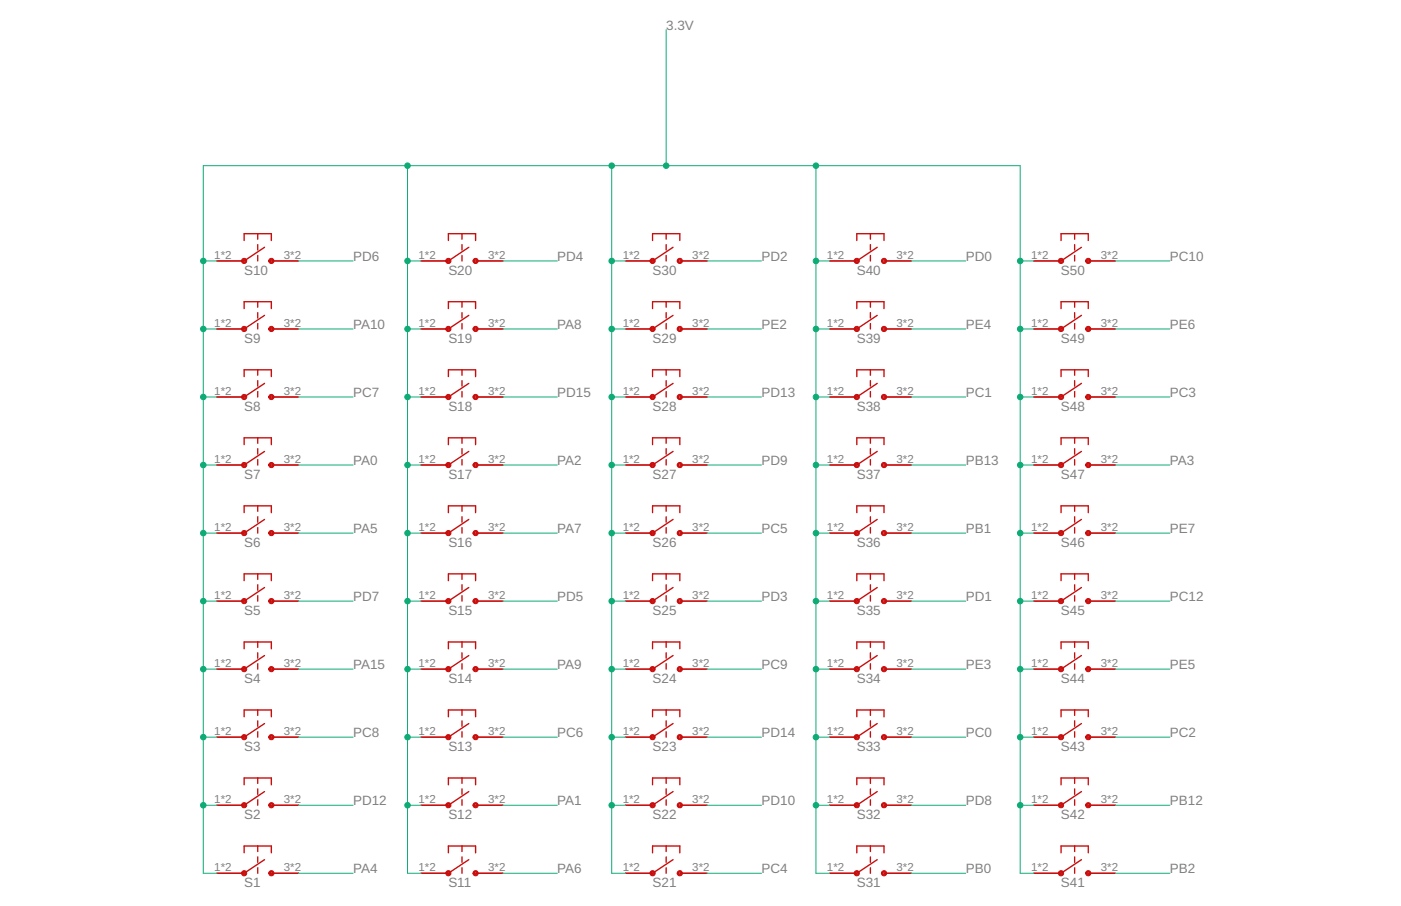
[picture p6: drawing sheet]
<svg xmlns="http://www.w3.org/2000/svg" width="432mm" height="279mm" viewBox="0 0 432 279" stroke-linecap="round" stroke-linejoin="round" font-family="sans-serif">
<g fill="none" stroke="#c90d0c" stroke-width=".42">
<path d="M75.2 74.2v-2.1h8.4v2.1M79.4 72.1v1.7M79.4 75.4v1.7M79.4 78.8v1.7M81.5 76.3l-6.3 4.2h-8.4M138.2 74.2v-2.1h8.4v2.1M142.4 72.1v1.7M142.4 75.4v1.7M142.4 78.8v1.7M144.5 76.3l-6.3 4.2h-8.4M201.1 74.2v-2.1h8.4v2.1M205.3 72.1v1.7"/>
<path d="M205.3 75.4v1.7M205.3 78.8v1.7M207.4 76.3l-6.3 4.2h-8.4M264.1 74.2v-2.1h8.4v2.1M268.3 72.1v1.7M268.3 75.4v1.7M268.3 78.8v1.7M270.4 76.3l-6.3 4.2h-8.4M327 74.2v-2.1h8.4v2.1M331.2 72.1v1.7M331.2 75.4v1.7M331.2 78.8v1.7"/>
<path d="M333.3 76.3l-6.3 4.2h-8.4M75.2 95.2v-2.2h8.4v2.2M79.4 93v1.7M79.4 96.4v1.7M79.4 99.8v1.7M81.5 97.3l-6.3 4.2h-8.4M83.6 80.5h8.4M138.2 95.2v-2.2h8.4v2.2M142.4 93v1.7M142.4 96.4v1.7M142.4 99.8v1.7M144.5 97.3l-6.3 4.2h-8.4"/>
<path d="M146.6 80.5h8.4M201.1 95.2v-2.2h8.4v2.2M205.3 93v1.7M205.3 96.4v1.7M205.3 99.8v1.7M207.4 97.3l-6.3 4.2h-8.4M209.5 80.5h8.4M264.1 95.2v-2.2h8.4v2.2M268.3 93v1.7M268.3 96.4v1.7M268.3 99.8v1.7M270.4 97.3l-6.3 4.2h-8.4"/>
<path d="M272.5 80.5h8.4M327 95.2v-2.2h8.4v2.2M331.2 93v1.7M331.2 96.4v1.7M331.2 99.8v1.7M333.3 97.3l-6.3 4.2h-8.4M335.4 80.5h8.4M75.2 116.1v-2.1h8.4v2.1M79.4 114v1.7M79.4 117.4v1.7M81.5 118.2l-6.3 4.2h-8.4M83.6 101.5h8.4"/>
<path d="M138.2 116.1v-2.1h8.4v2.1M142.4 114v1.7M142.4 117.4v1.7M144.5 118.2l-6.3 4.2h-8.4M146.6 101.5h8.4M201.1 116.1v-2.1h8.4v2.1M205.3 114v1.7M205.3 117.4v1.7M207.4 118.2l-6.3 4.2h-8.4M209.5 101.5h8.4M264.1 116.1v-2.1h8.4v2.1M268.3 114v1.7"/>
<path d="M268.3 117.4v1.7M270.4 118.2l-6.3 4.2h-8.4M272.5 101.5h8.4M327 116.1v-2.1h8.4v2.1M331.2 114v1.7M331.2 117.4v1.7M333.3 118.2l-6.3 4.2h-8.4M335.4 101.5h8.4M75.2 137.1v-2.1h8.4v2.1M79.4 120.8v1.6M79.4 135v1.7M79.4 138.4v1.7"/>
<path d="M81.5 139.2l-6.3 4.2h-8.4M83.6 122.4h8.4M138.2 137.1v-2.1h8.4v2.1M142.4 120.8v1.6M142.4 135v1.7M142.4 138.4v1.7M144.5 139.2l-6.3 4.2h-8.4M146.6 122.4h8.4M201.1 137.1v-2.1h8.4v2.1M205.3 120.8v1.6M205.3 135v1.7M205.3 138.4v1.7"/>
<path d="M207.4 139.2l-6.3 4.2h-8.4M209.5 122.4h8.4M264.1 137.1v-2.1h8.4v2.1M268.3 120.8v1.6M268.3 135v1.7M268.3 138.4v1.7M270.4 139.2l-6.3 4.2h-8.4M272.5 122.4h8.4M327 137.1v-2.1h8.4v2.1M331.2 120.8v1.6M331.2 135v1.7M331.2 138.4v1.7"/>
<path d="M333.3 139.2l-6.3 4.2h-8.4M335.4 122.4h8.4M75.2 158.1v-2.1h8.4v2.1M79.4 141.7v1.7M79.4 156v1.7M79.4 159.4v1.6M83.6 143.4h8.4M138.2 158.1v-2.1h8.4v2.1M142.4 141.7v1.7M142.4 156v1.7M142.4 159.4v1.6M146.6 143.4h8.4"/>
<path d="M201.1 158.1v-2.1h8.4v2.1M205.3 141.7v1.7M205.3 156v1.7M205.3 159.4v1.6M209.5 143.4h8.4M264.1 158.1v-2.1h8.4v2.1M268.3 141.7v1.7M268.3 156v1.7M268.3 159.4v1.6M272.5 143.4h8.4M327 158.1v-2.1h8.4v2.1M331.2 141.7v1.7"/>
<path d="M331.2 156v1.7M331.2 159.4v1.6M335.4 143.4h8.4M75.2 179.1v-2.1h8.4v2.1M79.4 162.7v1.7M79.4 177v1.7M81.5 160.2l-6.3 4.2h-8.4M83.6 164.4h8.4M138.2 179.1v-2.1h8.4v2.1M142.4 162.7v1.7M142.4 177v1.7M144.5 160.2l-6.3 4.2h-8.4"/>
<path d="M146.6 164.4h8.4M201.1 179.1v-2.1h8.4v2.1M205.3 162.7v1.7M205.3 177v1.7M207.4 160.2l-6.3 4.2h-8.4M209.5 164.4h8.4M264.1 179.1v-2.1h8.4v2.1M268.3 162.7v1.7M268.3 177v1.7M270.4 160.2l-6.3 4.2h-8.4M272.5 164.4h8.4M327 179.1v-2.1h8.4v2.1"/>
<path d="M331.2 162.7v1.7M331.2 177v1.7M333.3 160.2l-6.3 4.2h-8.4M335.4 164.4h8.4M79.4 180.3v1.7M79.4 183.7v1.7M79.4 198v1.6M81.5 181.2l-6.3 4.2h-8.4M83.6 185.4h8.4M142.4 180.3v1.7M142.4 183.7v1.7M142.4 198v1.6"/>
<path d="M144.5 181.2l-6.3 4.2h-8.4M146.6 185.4h8.4M205.3 180.3v1.7M205.3 183.7v1.7M205.3 198v1.6M207.4 181.2l-6.3 4.2h-8.4M209.5 185.4h8.4M268.3 180.3v1.7M268.3 183.7v1.7M268.3 198v1.6M270.4 181.2l-6.3 4.2h-8.4M272.5 185.4h8.4"/>
<path d="M331.2 180.3v1.7M331.2 183.7v1.7M331.2 198v1.6M333.3 181.2l-6.3 4.2h-8.4M335.4 185.4h8.4M75.2 200.1v-2.1h8.4v2.1M79.4 201.3v1.7M79.4 204.7v1.7M79.4 218.9v1.7M81.5 202.2l-6.3 4.2h-8.4M83.6 206.4h8.4M138.2 200.1v-2.1h8.4v2.1"/>
<path d="M142.4 201.3v1.7M142.4 204.7v1.7M142.4 218.9v1.7M144.5 202.2l-6.3 4.2h-8.4M146.6 206.4h8.4M201.1 200.1v-2.1h8.4v2.1M205.3 201.3v1.7M205.3 204.7v1.7M205.3 218.9v1.7M207.4 202.2l-6.3 4.2h-8.4M209.5 206.4h8.4M264.1 200.1v-2.1h8.4v2.1"/>
<path d="M268.3 201.3v1.7M268.3 204.7v1.7M268.3 218.9v1.7M270.4 202.2l-6.3 4.2h-8.4M272.5 206.4h8.4M327 200.1v-2.1h8.4v2.1M331.2 201.3v1.7M331.2 204.7v1.7M331.2 218.9v1.7M333.3 202.2l-6.3 4.2h-8.4M335.4 206.4h8.4M75.2 221v-2.1h8.4v2.1"/>
<path d="M79.4 222.3v1.7M79.4 225.7v1.6M79.4 239.9v1.7M81.5 223.1l-6.3 4.2h-8.4M83.6 227.3h8.4M138.2 221v-2.1h8.4v2.1M142.4 222.3v1.7M142.4 225.7v1.6M142.4 239.9v1.7M144.5 223.1l-6.3 4.2h-8.4M146.6 227.3h8.4M201.1 221v-2.1h8.4v2.1"/>
<path d="M205.3 222.3v1.7M205.3 225.7v1.6M205.3 239.9v1.7M207.4 223.1l-6.3 4.2h-8.4M209.5 227.3h8.4M264.1 221v-2.1h8.4v2.1M268.3 222.3v1.7M268.3 225.7v1.6M268.3 239.9v1.7M270.4 223.1l-6.3 4.2h-8.4M272.5 227.3h8.4M327 221v-2.1h8.4v2.1"/>
<path d="M331.2 222.3v1.7M331.2 225.7v1.6M331.2 239.9v1.7M333.3 223.1l-6.3 4.2h-8.4M335.4 227.3h8.4M75.2 242v-2.1h8.4v2.1M79.4 243.3v1.7M79.4 246.6v1.7M81.5 244.1l-6.3 4.2h-8.4M83.6 248.3h8.4M138.2 242v-2.1h8.4v2.1M142.4 243.3v1.7"/>
<path d="M142.4 246.6v1.7M144.5 244.1l-6.3 4.2h-8.4M146.6 248.3h8.4M201.1 242v-2.1h8.4v2.1M205.3 243.3v1.7M205.3 246.6v1.7M207.4 244.1l-6.3 4.2h-8.4M209.5 248.3h8.4M264.1 242v-2.1h8.4v2.1M268.3 243.3v1.7M268.3 246.6v1.7M270.4 244.1l-6.3 4.2h-8.4"/>
<path d="M272.5 248.3h8.4M327 242v-2.1h8.4v2.1M331.2 243.3v1.7M331.2 246.6v1.7M333.3 244.1l-6.3 4.2h-8.4M335.4 248.3h8.4M75.2 263v-2.1h8.4v2.1M79.4 260.9v1.7M79.4 264.3v1.6M79.4 267.6v1.7M81.5 265.1l-6.3 4.2h-8.4M83.6 269.3h8.4"/>
<path d="M138.2 263v-2.1h8.4v2.1M142.4 260.9v1.7M142.4 264.3v1.6M142.4 267.6v1.7M144.5 265.1l-6.3 4.2h-8.4M146.6 269.3h8.4M201.1 263v-2.1h8.4v2.1M205.3 260.9v1.7M205.3 264.3v1.6M205.3 267.6v1.7M207.4 265.1l-6.3 4.2h-8.4M209.5 269.3h8.4"/>
<path d="M264.1 263v-2.1h8.4v2.1M268.3 260.9v1.7M268.3 264.3v1.6M268.3 267.6v1.7M270.4 265.1l-6.3 4.2h-8.4M272.5 269.3h8.4M327 263v-2.1h8.4v2.1M331.2 260.9v1.7M331.2 264.3v1.6M331.2 267.6v1.7M333.3 265.1l-6.3 4.2h-8.4M335.4 269.3h8.4"/>
</g>
<g fill="#c90d0c" stroke="#c90d0c" stroke-width=".31">
<path d="M83 268.8a.81 .81 0 0 1 1.3 .1 .81 .81 0 0 1-.4 1.2 .81 .81 0 0 1-1.1-.8h.4a.38 .38 0 0 1 .5-.4 .38 .38 0 0 1 .2 .6 .38 .38 0 0 1-.6-.1l-.5-.1z" fill-rule="evenodd"/>
<path d="M74.7 268.8a.8 .8 0 0 1 1.2 .1 .8 .8 0 0 1-.4 1.2 .8 .8 0 0 1-1.1-.8h.5a.39 .39 0 0 1 .5-.3 .39 .39 0 0 1 .1 .6 .39 .39 0 0 1-.6-.2l-.5-.1z" fill-rule="evenodd"/>
<path d="M83 247.8a.81 .81 0 0 1 1.3 .1 .81 .81 0 0 1-.4 1.2 .81 .81 0 0 1-1.1-.8h.4a.38 .38 0 0 1 .5-.4 .38 .38 0 0 1 .2 .6 .38 .38 0 0 1-.6 0l-.5-.2z" fill-rule="evenodd"/>
<path d="M74.7 247.8a.8 .8 0 0 1 1.2 .1 .8 .8 0 0 1-.4 1.2 .8 .8 0 0 1-1.1-.8h.5a.39 .39 0 0 1 .5-.3 .39 .39 0 0 1 .1 .6 .39 .39 0 0 1-.6-.1l-.5-.2z" fill-rule="evenodd"/>
<path d="M83 226.8a.81 .81 0 0 1 1.3 .1 .81 .81 0 0 1-.5 1.2 .81 .81 0 0 1-1-.8h.4a.38 .38 0 0 1 .5-.4 .38 .38 0 0 1 .2 .6 .38 .38 0 0 1-.6 0l-.5-.2z" fill-rule="evenodd"/>
<path d="M74.7 226.8a.8 .8 0 0 1 1.2 .1 .8 .8 0 0 1-.4 1.2 .8 .8 0 0 1-1.1-.8h.5a.39 .39 0 0 1 .5-.3 .39 .39 0 0 1 .1 .6 .39 .39 0 0 1-.6-.1l-.5-.2z" fill-rule="evenodd"/>
<path d="M83 205.8a.81 .81 0 0 1 1.3 .1 .81 .81 0 0 1-.5 1.3 .81 .81 0 0 1-1-.8h.4a.38 .38 0 0 1 .5-.4 .38 .38 0 0 1 .2 .6 .38 .38 0 0 1-.6-.1l-.5-.1z" fill-rule="evenodd"/>
<path d="M74.7 205.8a.8 .8 0 0 1 1.2 .2 .8 .8 0 0 1-.4 1.1 .8 .8 0 0 1-1.1-.7h.5a.39 .39 0 0 1 .5-.4 .39 .39 0 0 1 .1 .7 .39 .39 0 0 1-.6-.2l-.5-.1z" fill-rule="evenodd"/>
<path d="M83 184.8a.81 .81 0 0 1 1.3 .1 .81 .81 0 0 1-.4 1.3 .81 .81 0 0 1-1.1-.8h.4a.38 .38 0 0 1 .5-.4 .38 .38 0 0 1 .2 .6 .38 .38 0 0 1-.6-.1l-.5-.1z" fill-rule="evenodd"/>
<path d="M74.7 184.8a.8 .8 0 0 1 1.2 .1 .8 .8 0 0 1-.4 1.2 .8 .8 0 0 1-1.1-.7h.5a.38 .38 0 0 1 .5-.4 .38 .38 0 0 1 .1 .7 .38 .38 0 0 1-.6-.2l-.5-.1z" fill-rule="evenodd"/>
<path d="M83 163.9a.81 .81 0 0 1 1.3 .1 .81 .81 0 0 1-.4 1.2 .81 .81 0 0 1-1.1-.8h.4a.38 .38 0 0 1 .5-.4 .38 .38 0 0 1 .2 .6 .38 .38 0 0 1-.6-.1l-.5-.1z" fill-rule="evenodd"/>
<path d="M74.7 163.9a.8 .8 0 0 1 1.2 .1 .8 .8 0 0 1-.4 1.2 .8 .8 0 0 1-1.1-.8h.5a.39 .39 0 0 1 .5-.4 .39 .39 0 0 1 .1 .7 .39 .39 0 0 1-.6-.2l-.5-.1z" fill-rule="evenodd"/>
<path d="M83 142.9a.81 .81 0 0 1 1.3 .1 .81 .81 0 0 1-.5 1.2 .81 .81 0 0 1-1-.8h.4a.38 .38 0 0 1 .5-.4 .38 .38 0 0 1 .2 .6 .38 .38 0 0 1-.6 0l-.5-.2z" fill-rule="evenodd"/>
<path d="M74.7 142.9a.8 .8 0 0 1 1.2 .1 .8 .8 0 0 1-.4 1.2 .8 .8 0 0 1-1.1-.8h.5a.39 .39 0 0 1 .5-.3 .39 .39 0 0 1 .1 .6 .39 .39 0 0 1-.6-.1l-.5-.2z" fill-rule="evenodd"/>
<path d="M83 121.9a.81 .81 0 0 1 1.3 .1 .81 .81 0 0 1-.5 1.2 .81 .81 0 0 1-1-.8h.4a.38 .38 0 0 1 .5-.4 .38 .38 0 0 1 .2 .6 .38 .38 0 0 1-.6 0l-.5-.2z" fill-rule="evenodd"/>
<path d="M74.7 121.9a.8 .8 0 0 1 1.2 .1 .8 .8 0 0 1-.4 1.2 .8 .8 0 0 1-1.1-.8h.5a.39 .39 0 0 1 .5-.3 .39 .39 0 0 1 .1 .6 .39 .39 0 0 1-.6-.1l-.5-.2z" fill-rule="evenodd"/>
<path d="M83 100.9a.81 .81 0 0 1 1.3 .1 .81 .81 0 0 1-.4 1.2 .81 .81 0 0 1-1.1-.7h.4a.38 .38 0 0 1 .5-.5 .38 .38 0 0 1 .2 .6 .38 .38 0 0 1-.6 0l-.5-.1z" fill-rule="evenodd"/>
<path d="M74.7 100.9a.8 .8 0 0 1 1.2 .1 .8 .8 0 0 1-.4 1.2 .8 .8 0 0 1-1.1-.7h.5a.38 .38 0 0 1 .5-.4 .38 .38 0 0 1 .1 .6 .38 .38 0 0 1-.6-.1l-.5-.1z" fill-rule="evenodd"/>
<path d="M83 79.9a.81 .81 0 0 1 1.3 .1 .81 .81 0 0 1-.4 1.3 .81 .81 0 0 1-1.1-.8h.4a.38 .38 0 0 1 .5-.5 .38 .38 0 0 1 .2 .7 .38 .38 0 0 1-.6-.1l-.5-.1z" fill-rule="evenodd"/>
<path d="M74.7 79.9a.8 .8 0 0 1 1.2 .1 .8 .8 0 0 1-.4 1.2 .8 .8 0 0 1-1.1-.7h.5a.39 .39 0 0 1 .5-.4 .39 .39 0 0 1 .1 .7 .39 .39 0 0 1-.6-.2l-.5-.1z" fill-rule="evenodd"/>
<path d="M146 268.8a.8 .8 0 0 1 1.3 .1 .8 .8 0 0 1-.5 1.2 .8 .8 0 0 1-1-.8h.4a.39 .39 0 0 1 .5-.3 .39 .39 0 0 1 .1 .6 .39 .39 0 0 1-.6-.2l-.4-.1z" fill-rule="evenodd"/>
<path d="M137.6 268.8a.8 .8 0 0 1 1.3 .1 .8 .8 0 0 1-.5 1.2 .8 .8 0 0 1-1-.8h.4a.38 .38 0 0 1 .5-.4 .38 .38 0 0 1 .2 .6 .38 .38 0 0 1-.7-.1l-.4-.1z" fill-rule="evenodd"/>
<path d="M146 247.8a.8 .8 0 0 1 1.3 .1 .8 .8 0 0 1-.5 1.2 .8 .8 0 0 1-1-.8h.4a.39 .39 0 0 1 .5-.3 .39 .39 0 0 1 .1 .6 .39 .39 0 0 1-.6-.1l-.4-.2z" fill-rule="evenodd"/>
<path d="M137.6 247.8a.8 .8 0 0 1 1.3 .1 .8 .8 0 0 1-.5 1.2 .8 .8 0 0 1-1-.8h.4a.38 .38 0 0 1 .5-.4 .38 .38 0 0 1 .2 .6 .38 .38 0 0 1-.7 0l-.4-.2z" fill-rule="evenodd"/>
<path d="M146 226.8a.8 .8 0 0 1 1.3 .1 .8 .8 0 0 1-.5 1.2 .8 .8 0 0 1-1-.8h.4a.39 .39 0 0 1 .6-.3 .39 .39 0 0 1 0 .6 .39 .39 0 0 1-.6-.1l-.4-.2z" fill-rule="evenodd"/>
<path d="M137.6 226.8a.8 .8 0 0 1 1.3 .1 .8 .8 0 0 1-.5 1.2 .8 .8 0 0 1-1-.8h.4a.38 .38 0 0 1 .5-.4 .38 .38 0 0 1 .2 .6 .38 .38 0 0 1-.7 0l-.4-.2z" fill-rule="evenodd"/>
<path d="M146 205.8a.8 .8 0 0 1 1.3 .2 .8 .8 0 0 1-.5 1.1 .8 .8 0 0 1-1-.7h.4a.39 .39 0 0 1 .6-.4 .39 .39 0 0 1 0 .7 .39 .39 0 0 1-.6-.2l-.4-.1z" fill-rule="evenodd"/>
<path d="M137.6 205.8a.8 .8 0 0 1 1.3 .2 .8 .8 0 0 1-.5 1.1 .8 .8 0 0 1-1-.7h.4a.38 .38 0 0 1 .5-.4 .38 .38 0 0 1 .2 .6 .38 .38 0 0 1-.7-.1l-.4-.1z" fill-rule="evenodd"/>
<path d="M146 184.8a.8 .8 0 0 1 1.3 .1 .8 .8 0 0 1-.5 1.2 .8 .8 0 0 1-1-.7h.4a.38 .38 0 0 1 .5-.4 .38 .38 0 0 1 .1 .7 .38 .38 0 0 1-.6-.2l-.4-.1z" fill-rule="evenodd"/>
<path d="M137.6 184.8a.8 .8 0 0 1 1.3 .1 .8 .8 0 0 1-.5 1.2 .8 .8 0 0 1-1-.7h.4a.38 .38 0 0 1 .5-.4 .38 .38 0 0 1 .2 .6 .38 .38 0 0 1-.7-.1l-.4-.1z" fill-rule="evenodd"/>
<path d="M146 163.9a.8 .8 0 0 1 1.3 .1 .8 .8 0 0 1-.5 1.2 .8 .8 0 0 1-1-.8h.4a.39 .39 0 0 1 .5-.4 .39 .39 0 0 1 .1 .7 .39 .39 0 0 1-.6-.2l-.4-.1z" fill-rule="evenodd"/>
<path d="M137.6 163.9a.8 .8 0 0 1 1.3 .1 .8 .8 0 0 1-.5 1.2 .8 .8 0 0 1-1-.8h.4a.38 .38 0 0 1 .5-.4 .38 .38 0 0 1 .2 .6 .38 .38 0 0 1-.7-.1l-.4-.1z" fill-rule="evenodd"/>
<path d="M146 142.9a.8 .8 0 0 1 1.3 .1 .8 .8 0 0 1-.5 1.2 .8 .8 0 0 1-1-.8h.4a.39 .39 0 0 1 .6-.3 .39 .39 0 0 1 0 .6 .39 .39 0 0 1-.6-.1l-.4-.2z" fill-rule="evenodd"/>
<path d="M137.6 142.9a.8 .8 0 0 1 1.3 .1 .8 .8 0 0 1-.5 1.2 .8 .8 0 0 1-1-.8h.4a.38 .38 0 0 1 .5-.4 .38 .38 0 0 1 .2 .6 .38 .38 0 0 1-.7 0l-.4-.2z" fill-rule="evenodd"/>
<path d="M146 121.9a.8 .8 0 0 1 1.3 .1 .8 .8 0 0 1-.5 1.2 .8 .8 0 0 1-1-.8h.4a.39 .39 0 0 1 .6-.3 .39 .39 0 0 1 0 .6 .39 .39 0 0 1-.6-.1l-.4-.2z" fill-rule="evenodd"/>
<path d="M137.6 121.9a.8 .8 0 0 1 1.3 .1 .8 .8 0 0 1-.5 1.2 .8 .8 0 0 1-1-.8h.4a.38 .38 0 0 1 .5-.4 .38 .38 0 0 1 .2 .6 .38 .38 0 0 1-.7 0l-.4-.2z" fill-rule="evenodd"/>
<path d="M146 100.9a.8 .8 0 0 1 1.3 .1 .8 .8 0 0 1-.5 1.2 .8 .8 0 0 1-1-.7h.4a.38 .38 0 0 1 .5-.4 .38 .38 0 0 1 .1 .6 .38 .38 0 0 1-.6-.1l-.4-.1z" fill-rule="evenodd"/>
<path d="M137.6 100.9a.8 .8 0 0 1 1.3 .1 .8 .8 0 0 1-.5 1.2 .8 .8 0 0 1-1-.7h.4a.38 .38 0 0 1 .5-.5 .38 .38 0 0 1 .2 .6 .38 .38 0 0 1-.7 0l-.4-.1z" fill-rule="evenodd"/>
<path d="M146 79.9a.8 .8 0 0 1 1.3 .1 .8 .8 0 0 1-.5 1.2 .8 .8 0 0 1-1-.7h.4a.39 .39 0 0 1 .5-.4 .39 .39 0 0 1 .1 .7 .39 .39 0 0 1-.6-.2l-.4-.1z" fill-rule="evenodd"/>
<path d="M137.6 79.9a.8 .8 0 0 1 1.3 .1 .8 .8 0 0 1-.5 1.2 .8 .8 0 0 1-1-.7h.4a.38 .38 0 0 1 .5-.5 .38 .38 0 0 1 .2 .7 .38 .38 0 0 1-.7-.1l-.4-.1z" fill-rule="evenodd"/>
<path d="M208.9 268.8a.8 .8 0 0 1 1.3 .1 .8 .8 0 0 1-.5 1.2 .8 .8 0 0 1-1-.8h.4a.39 .39 0 0 1 .6-.3 .39 .39 0 0 1 .1 .6 .39 .39 0 0 1-.6-.2l-.5-.1z" fill-rule="evenodd"/>
<path d="M200.5 268.8a.81 .81 0 0 1 1.3 .1 .81 .81 0 0 1-.4 1.2 .81 .81 0 0 1-1.1-.8h.4a.39 .39 0 0 1 .6-.3 .39 .39 0 0 1 .1 .6 .39 .39 0 0 1-.6-.2l-.5-.1z" fill-rule="evenodd"/>
<path d="M208.9 247.8a.8 .8 0 0 1 1.3 .1 .8 .8 0 0 1-.5 1.2 .8 .8 0 0 1-1-.8h.4a.39 .39 0 0 1 .6-.3 .39 .39 0 0 1 .1 .6 .39 .39 0 0 1-.6-.1l-.5-.2z" fill-rule="evenodd"/>
<path d="M200.5 247.8a.81 .81 0 0 1 1.3 .1 .81 .81 0 0 1-.4 1.2 .81 .81 0 0 1-1.1-.8h.4a.39 .39 0 0 1 .6-.3 .39 .39 0 0 1 .1 .6 .39 .39 0 0 1-.6-.1l-.5-.2z" fill-rule="evenodd"/>
<path d="M208.9 226.8a.8 .8 0 0 1 1.3 .1 .8 .8 0 0 1-.5 1.2 .8 .8 0 0 1-1-.8h.4a.39 .39 0 0 1 .6-.3 .39 .39 0 0 1 .1 .6 .39 .39 0 0 1-.6-.1l-.5-.2z" fill-rule="evenodd"/>
<path d="M200.5 226.8a.81 .81 0 0 1 1.3 .1 .81 .81 0 0 1-.5 1.2 .81 .81 0 0 1-1-.8h.4a.39 .39 0 0 1 .6-.3 .39 .39 0 0 1 .1 .6 .39 .39 0 0 1-.6-.1l-.5-.2z" fill-rule="evenodd"/>
<path d="M208.9 205.8a.8 .8 0 0 1 1.3 .2 .8 .8 0 0 1-.5 1.1 .8 .8 0 0 1-1-.7h.4a.39 .39 0 0 1 .6-.4 .39 .39 0 0 1 .1 .7 .39 .39 0 0 1-.6-.2l-.5-.1z" fill-rule="evenodd"/>
<path d="M200.5 205.8a.81 .81 0 0 1 1.3 .1 .81 .81 0 0 1-.5 1.3 .81 .81 0 0 1-1-.8h.4a.39 .39 0 0 1 .6-.4 .39 .39 0 0 1 .1 .7 .39 .39 0 0 1-.6-.2l-.5-.1z" fill-rule="evenodd"/>
<path d="M208.9 184.8a.8 .8 0 0 1 1.3 .1 .8 .8 0 0 1-.5 1.2 .8 .8 0 0 1-1-.7h.4a.38 .38 0 0 1 .6-.4 .38 .38 0 0 1 .1 .7 .38 .38 0 0 1-.6-.2l-.5-.1z" fill-rule="evenodd"/>
<path d="M200.5 184.8a.81 .81 0 0 1 1.3 .1 .81 .81 0 0 1-.4 1.3 .81 .81 0 0 1-1.1-.8h.4a.38 .38 0 0 1 .6-.4 .38 .38 0 0 1 .1 .7 .38 .38 0 0 1-.6-.2l-.5-.1z" fill-rule="evenodd"/>
<path d="M208.9 163.9a.8 .8 0 0 1 1.3 .1 .8 .8 0 0 1-.5 1.2 .8 .8 0 0 1-1-.8h.4a.39 .39 0 0 1 .6-.4 .39 .39 0 0 1 .1 .7 .39 .39 0 0 1-.6-.2l-.5-.1z" fill-rule="evenodd"/>
<path d="M200.5 163.9a.81 .81 0 0 1 1.3 .1 .81 .81 0 0 1-.4 1.2 .81 .81 0 0 1-1.1-.8h.4a.39 .39 0 0 1 .6-.4 .39 .39 0 0 1 .1 .7 .39 .39 0 0 1-.6-.2l-.5-.1z" fill-rule="evenodd"/>
<path d="M208.9 142.9a.8 .8 0 0 1 1.3 .1 .8 .8 0 0 1-.5 1.2 .8 .8 0 0 1-1-.8h.4a.39 .39 0 0 1 .6-.3 .39 .39 0 0 1 .1 .6 .39 .39 0 0 1-.6-.1l-.5-.2z" fill-rule="evenodd"/>
<path d="M200.5 142.9a.81 .81 0 0 1 1.3 .1 .81 .81 0 0 1-.5 1.2 .81 .81 0 0 1-1-.8h.4a.39 .39 0 0 1 .6-.3 .39 .39 0 0 1 .1 .6 .39 .39 0 0 1-.6-.1l-.5-.2z" fill-rule="evenodd"/>
<path d="M208.9 121.9a.8 .8 0 0 1 1.3 .1 .8 .8 0 0 1-.5 1.2 .8 .8 0 0 1-1-.8h.4a.39 .39 0 0 1 .6-.3 .39 .39 0 0 1 .1 .6 .39 .39 0 0 1-.6-.1l-.5-.2z" fill-rule="evenodd"/>
<path d="M200.5 121.9a.81 .81 0 0 1 1.3 .1 .81 .81 0 0 1-.5 1.2 .81 .81 0 0 1-1-.8h.4a.39 .39 0 0 1 .6-.3 .39 .39 0 0 1 .1 .6 .39 .39 0 0 1-.6-.1l-.5-.2z" fill-rule="evenodd"/>
<path d="M208.9 100.9a.8 .8 0 0 1 1.3 .1 .8 .8 0 0 1-.5 1.2 .8 .8 0 0 1-1-.7h.4a.38 .38 0 0 1 .6-.4 .38 .38 0 0 1 .1 .6 .38 .38 0 0 1-.6-.1l-.5-.1z" fill-rule="evenodd"/>
<path d="M200.5 100.9a.81 .81 0 0 1 1.3 .1 .81 .81 0 0 1-.4 1.2 .81 .81 0 0 1-1.1-.7h.4a.38 .38 0 0 1 .6-.4 .38 .38 0 0 1 .1 .6 .38 .38 0 0 1-.6-.1l-.5-.1z" fill-rule="evenodd"/>
<path d="M208.9 79.9a.8 .8 0 0 1 1.3 .1 .8 .8 0 0 1-.5 1.2 .8 .8 0 0 1-1-.7h.4a.39 .39 0 0 1 .6-.4 .39 .39 0 0 1 .1 .7 .39 .39 0 0 1-.6-.2l-.5-.1z" fill-rule="evenodd"/>
<path d="M200.5 79.9a.81 .81 0 0 1 1.3 .1 .81 .81 0 0 1-.4 1.3 .81 .81 0 0 1-1.1-.8h.4a.39 .39 0 0 1 .6-.4 .39 .39 0 0 1 .1 .7 .39 .39 0 0 1-.6-.2l-.5-.1z" fill-rule="evenodd"/>
<path d="M271.9 268.8a.81 .81 0 0 1 1.3 .1 .81 .81 0 0 1-.5 1.2 .81 .81 0 0 1-1-.8h.4a.39 .39 0 0 1 .5-.3 .39 .39 0 0 1 .1 .6 .39 .39 0 0 1-.6-.2l-.4-.1z" fill-rule="evenodd"/>
<path d="M263.5 268.8a.8 .8 0 0 1 1.3 .1 .8 .8 0 0 1-.5 1.2 .8 .8 0 0 1-1-.8h.4a.39 .39 0 0 1 .5-.3 .39 .39 0 0 1 .1 .6 .39 .39 0 0 1-.6-.2l-.4-.1z" fill-rule="evenodd"/>
<path d="M271.9 247.8a.81 .81 0 0 1 1.3 .1 .81 .81 0 0 1-.5 1.2 .81 .81 0 0 1-1-.8h.4a.39 .39 0 0 1 .5-.3 .39 .39 0 0 1 .1 .6 .39 .39 0 0 1-.6-.1l-.4-.2z" fill-rule="evenodd"/>
<path d="M263.5 247.8a.8 .8 0 0 1 1.3 .1 .8 .8 0 0 1-.5 1.2 .8 .8 0 0 1-1-.8h.4a.39 .39 0 0 1 .5-.3 .39 .39 0 0 1 .1 .6 .39 .39 0 0 1-.6-.1l-.4-.2z" fill-rule="evenodd"/>
<path d="M271.9 226.8a.81 .81 0 0 1 1.3 .1 .81 .81 0 0 1-.5 1.2 .81 .81 0 0 1-1-.8h.4a.39 .39 0 0 1 .5-.3 .39 .39 0 0 1 .1 .6 .39 .39 0 0 1-.6-.1l-.4-.2z" fill-rule="evenodd"/>
<path d="M263.5 226.8a.8 .8 0 0 1 1.3 .1 .8 .8 0 0 1-.5 1.2 .8 .8 0 0 1-1-.8h.4a.39 .39 0 0 1 .5-.3 .39 .39 0 0 1 .1 .6 .39 .39 0 0 1-.6-.1l-.4-.2z" fill-rule="evenodd"/>
<path d="M271.9 205.8a.81 .81 0 0 1 1.3 .1 .81 .81 0 0 1-.5 1.3 .81 .81 0 0 1-1-.8h.4a.39 .39 0 0 1 .5-.4 .39 .39 0 0 1 .1 .7 .39 .39 0 0 1-.6-.2l-.4-.1z" fill-rule="evenodd"/>
<path d="M263.5 205.8a.8 .8 0 0 1 1.3 .2 .8 .8 0 0 1-.5 1.1 .8 .8 0 0 1-1-.7h.4a.39 .39 0 0 1 .5-.4 .39 .39 0 0 1 .1 .7 .39 .39 0 0 1-.6-.2l-.4-.1z" fill-rule="evenodd"/>
<path d="M271.9 184.8a.81 .81 0 0 1 1.3 .1 .81 .81 0 0 1-.5 1.3 .81 .81 0 0 1-1-.8h.4a.38 .38 0 0 1 .5-.4 .38 .38 0 0 1 .1 .7 .38 .38 0 0 1-.6-.2l-.4-.1z" fill-rule="evenodd"/>
<path d="M263.5 184.8a.8 .8 0 0 1 1.3 .1 .8 .8 0 0 1-.5 1.2 .8 .8 0 0 1-1-.7h.4a.38 .38 0 0 1 .5-.4 .38 .38 0 0 1 .1 .7 .38 .38 0 0 1-.6-.2l-.4-.1z" fill-rule="evenodd"/>
<path d="M271.9 163.9a.81 .81 0 0 1 1.3 .1 .81 .81 0 0 1-.5 1.2 .81 .81 0 0 1-1-.8h.4a.39 .39 0 0 1 .5-.4 .39 .39 0 0 1 .1 .7 .39 .39 0 0 1-.6-.2l-.4-.1z" fill-rule="evenodd"/>
<path d="M263.5 163.9a.8 .8 0 0 1 1.3 .1 .8 .8 0 0 1-.5 1.2 .8 .8 0 0 1-1-.8h.4a.39 .39 0 0 1 .5-.4 .39 .39 0 0 1 .1 .7 .39 .39 0 0 1-.6-.2l-.4-.1z" fill-rule="evenodd"/>
<path d="M271.9 142.9a.81 .81 0 0 1 1.3 .1 .81 .81 0 0 1-.5 1.2 .81 .81 0 0 1-1-.8h.4a.39 .39 0 0 1 .5-.3 .39 .39 0 0 1 .1 .6 .39 .39 0 0 1-.6-.1l-.4-.2z" fill-rule="evenodd"/>
<path d="M263.5 142.9a.8 .8 0 0 1 1.3 .1 .8 .8 0 0 1-.5 1.2 .8 .8 0 0 1-1-.8h.4a.39 .39 0 0 1 .5-.3 .39 .39 0 0 1 .1 .6 .39 .39 0 0 1-.6-.1l-.4-.2z" fill-rule="evenodd"/>
<path d="M271.9 121.9a.81 .81 0 0 1 1.3 .1 .81 .81 0 0 1-.5 1.2 .81 .81 0 0 1-1-.8h.4a.39 .39 0 0 1 .5-.3 .39 .39 0 0 1 .1 .6 .39 .39 0 0 1-.6-.1l-.4-.2z" fill-rule="evenodd"/>
<path d="M263.5 121.9a.8 .8 0 0 1 1.3 .1 .8 .8 0 0 1-.5 1.2 .8 .8 0 0 1-1-.8h.4a.39 .39 0 0 1 .5-.3 .39 .39 0 0 1 .1 .6 .39 .39 0 0 1-.6-.1l-.4-.2z" fill-rule="evenodd"/>
<path d="M271.9 100.9a.81 .81 0 0 1 1.3 .1 .81 .81 0 0 1-.5 1.2 .81 .81 0 0 1-1-.7h.4a.38 .38 0 0 1 .5-.4 .38 .38 0 0 1 .1 .6 .38 .38 0 0 1-.6-.1l-.4-.1z" fill-rule="evenodd"/>
<path d="M263.5 100.9a.8 .8 0 0 1 1.3 .1 .8 .8 0 0 1-.5 1.2 .8 .8 0 0 1-1-.7h.4a.38 .38 0 0 1 .5-.4 .38 .38 0 0 1 .1 .6 .38 .38 0 0 1-.6-.1l-.4-.1z" fill-rule="evenodd"/>
<path d="M271.9 79.9a.81 .81 0 0 1 1.3 .1 .81 .81 0 0 1-.5 1.3 .81 .81 0 0 1-1-.8h.4a.39 .39 0 0 1 .5-.4 .39 .39 0 0 1 .1 .7 .39 .39 0 0 1-.6-.2l-.4-.1z" fill-rule="evenodd"/>
<path d="M263.5 79.9a.8 .8 0 0 1 1.3 .1 .8 .8 0 0 1-.5 1.2 .8 .8 0 0 1-1-.7h.4a.39 .39 0 0 1 .5-.4 .39 .39 0 0 1 .1 .7 .39 .39 0 0 1-.6-.2l-.4-.1z" fill-rule="evenodd"/>
<path d="M334.8 268.8a.8 .8 0 0 1 1.3 .1 .8 .8 0 0 1-.5 1.2 .8 .8 0 0 1-1-.8h.4a.39 .39 0 0 1 .6-.3 .39 .39 0 0 1 .1 .6 .39 .39 0 0 1-.7-.2l-.4-.1z" fill-rule="evenodd"/>
<path d="M326.4 268.8a.8 .8 0 0 1 1.3 0 .8 .8 0 0 1-.4 1.2 .8 .8 0 0 1-1.1-.7h.4a.38 .38 0 0 1 .5-.4 .38 .38 0 0 1 .2 .6 .38 .38 0 0 1-.6-.1l-.5-.1z" fill-rule="evenodd"/>
<path d="M334.8 247.8a.8 .8 0 0 1 1.3 .1 .8 .8 0 0 1-.5 1.2 .8 .8 0 0 1-1-.8h.4a.39 .39 0 0 1 .6-.3 .39 .39 0 0 1 .1 .6 .39 .39 0 0 1-.7-.1l-.4-.2z" fill-rule="evenodd"/>
<path d="M326.4 247.8a.8 .8 0 0 1 1.3 0 .8 .8 0 0 1-.4 1.3 .8 .8 0 0 1-1.1-.8h.4a.38 .38 0 0 1 .5-.4 .38 .38 0 0 1 .2 .6 .38 .38 0 0 1-.6 0l-.5-.2z" fill-rule="evenodd"/>
<path d="M334.8 226.8a.8 .8 0 0 1 1.3 .1 .8 .8 0 0 1-.5 1.2 .8 .8 0 0 1-1-.8h.4a.39 .39 0 0 1 .6-.3 .39 .39 0 0 1 .1 .6 .39 .39 0 0 1-.7-.1l-.4-.2z" fill-rule="evenodd"/>
<path d="M326.4 226.8a.8 .8 0 0 1 1.3 .1 .8 .8 0 0 1-.4 1.2 .8 .8 0 0 1-1.1-.8h.4a.38 .38 0 0 1 .5-.4 .38 .38 0 0 1 .2 .6 .38 .38 0 0 1-.6 0l-.5-.2z" fill-rule="evenodd"/>
<path d="M334.8 205.8a.8 .8 0 0 1 1.3 .2 .8 .8 0 0 1-.5 1.1 .8 .8 0 0 1-1-.7h.4a.39 .39 0 0 1 .6-.4 .39 .39 0 0 1 .1 .7 .39 .39 0 0 1-.7-.2l-.4-.1z" fill-rule="evenodd"/>
<path d="M326.4 205.8a.8 .8 0 0 1 1.3 .1 .8 .8 0 0 1-.4 1.2 .8 .8 0 0 1-1.1-.7h.4a.38 .38 0 0 1 .5-.4 .38 .38 0 0 1 .2 .6 .38 .38 0 0 1-.6-.1l-.5-.1z" fill-rule="evenodd"/>
<path d="M334.8 184.8a.8 .8 0 0 1 1.3 .1 .8 .8 0 0 1-.5 1.2 .8 .8 0 0 1-1-.7h.4a.38 .38 0 0 1 .6-.4 .38 .38 0 0 1 .1 .7 .38 .38 0 0 1-.7-.2l-.4-.1z" fill-rule="evenodd"/>
<path d="M326.4 184.8a.8 .8 0 0 1 1.3 .1 .8 .8 0 0 1-.4 1.2 .8 .8 0 0 1-1.1-.7h.4a.38 .38 0 0 1 .5-.4 .38 .38 0 0 1 .2 .6 .38 .38 0 0 1-.6-.1l-.5-.1z" fill-rule="evenodd"/>
<path d="M334.8 163.9a.8 .8 0 0 1 1.3 .1 .8 .8 0 0 1-.5 1.2 .8 .8 0 0 1-1-.8h.4a.39 .39 0 0 1 .6-.4 .39 .39 0 0 1 .1 .7 .39 .39 0 0 1-.7-.2l-.4-.1z" fill-rule="evenodd"/>
<path d="M326.4 163.9a.8 .8 0 0 1 1.3 0 .8 .8 0 0 1-.4 1.2 .8 .8 0 0 1-1.1-.7h.4a.38 .38 0 0 1 .5-.4 .38 .38 0 0 1 .2 .6 .38 .38 0 0 1-.6-.1l-.5-.1z" fill-rule="evenodd"/>
<path d="M334.8 142.9a.8 .8 0 0 1 1.3 .1 .8 .8 0 0 1-.5 1.2 .8 .8 0 0 1-1-.8h.4a.39 .39 0 0 1 .6-.3 .39 .39 0 0 1 .1 .6 .39 .39 0 0 1-.7-.1l-.4-.2z" fill-rule="evenodd"/>
<path d="M326.4 142.9a.8 .8 0 0 1 1.3 .1 .8 .8 0 0 1-.4 1.2 .8 .8 0 0 1-1.1-.8h.4a.38 .38 0 0 1 .5-.4 .38 .38 0 0 1 .2 .6 .38 .38 0 0 1-.6 0l-.5-.2z" fill-rule="evenodd"/>
<path d="M334.8 121.9a.8 .8 0 0 1 1.3 .1 .8 .8 0 0 1-.5 1.2 .8 .8 0 0 1-1-.8h.4a.39 .39 0 0 1 .6-.3 .39 .39 0 0 1 .1 .6 .39 .39 0 0 1-.7-.1l-.4-.2z" fill-rule="evenodd"/>
<path d="M326.4 121.9a.8 .8 0 0 1 1.3 .1 .8 .8 0 0 1-.4 1.2 .8 .8 0 0 1-1.1-.8h.4a.38 .38 0 0 1 .5-.4 .38 .38 0 0 1 .2 .6 .38 .38 0 0 1-.6 0l-.5-.2z" fill-rule="evenodd"/>
<path d="M334.8 100.9a.8 .8 0 0 1 1.3 .1 .8 .8 0 0 1-.5 1.2 .8 .8 0 0 1-1-.7h.4a.38 .38 0 0 1 .6-.4 .38 .38 0 0 1 .1 .6 .38 .38 0 0 1-.7-.1l-.4-.1z" fill-rule="evenodd"/>
<path d="M326.4 100.9a.8 .8 0 0 1 1.3 .1 .8 .8 0 0 1-.4 1.2 .8 .8 0 0 1-1.1-.7h.4a.38 .38 0 0 1 .5-.5 .38 .38 0 0 1 .2 .6 .38 .38 0 0 1-.6 0l-.5-.1z" fill-rule="evenodd"/>
<path d="M334.8 79.9a.8 .8 0 0 1 1.3 .1 .8 .8 0 0 1-.5 1.2 .8 .8 0 0 1-1-.7h.4a.39 .39 0 0 1 .6-.4 .39 .39 0 0 1 .1 .7 .39 .39 0 0 1-.7-.2l-.4-.1z" fill-rule="evenodd"/>
<path d="M326.4 79.9a.8 .8 0 0 1 1.3 .1 .8 .8 0 0 1-.4 1.2 .8 .8 0 0 1-1.1-.7h.4a.38 .38 0 0 1 .5-.5 .38 .38 0 0 1 .2 .7 .38 .38 0 0 1-.6-.1l-.5-.1z" fill-rule="evenodd"/>
</g>
<g fill="none" stroke="#c90d0c" stroke-width=".31">
<path d="M66.8 80.5h8.4M83.6 80.5h8.4M129.8 80.5h8.4M146.6 80.5h8.4M192.7 80.5h8.4M209.5 80.5h8.4M255.7 80.5h8.4M272.5 80.5h8.4M318.6 80.5h8.4M335.4 80.5h8.4M66.8 101.5h8.4M83.6 101.5h8.4"/>
<path d="M129.8 101.5h8.4M146.6 101.5h8.4M192.7 101.5h8.4M209.5 101.5h8.4M255.7 101.5h8.4M272.5 101.5h8.4M318.6 101.5h8.4M335.4 101.5h8.4M66.8 122.4h8.4M83.6 122.4h8.4M129.8 122.4h8.4M146.6 122.4h8.4"/>
<path d="M192.7 122.4h8.4M209.5 122.4h8.4M255.7 122.4h8.4M272.5 122.4h8.4M318.6 122.4h8.4M335.4 122.4h8.4M66.8 143.4h8.4M83.6 143.4h8.4M129.8 143.4h8.4M146.6 143.4h8.4M192.7 143.4h8.4M209.5 143.4h8.4"/>
<path d="M255.7 143.4h8.4M272.5 143.4h8.4M318.6 143.4h8.4M335.4 143.4h8.4M66.8 164.4h8.4M83.6 164.4h8.4M129.8 164.4h8.4M146.6 164.4h8.4M192.7 164.4h8.4M209.5 164.4h8.4M255.7 164.4h8.4M272.5 164.4h8.4"/>
<path d="M318.6 164.4h8.4M335.4 164.4h8.4M66.8 185.4h8.4M83.6 185.4h8.4M129.8 185.4h8.4M146.6 185.4h8.4M192.7 185.4h8.4M209.5 185.4h8.4M255.7 185.4h8.4M272.5 185.4h8.4M318.6 185.4h8.4M335.4 185.4h8.4"/>
<path d="M66.8 206.4h8.4M83.6 206.4h8.4M129.8 206.4h8.4M146.6 206.4h8.4M192.7 206.4h8.4M209.5 206.4h8.4M255.7 206.4h8.4M272.5 206.4h8.4M318.6 206.4h8.4M335.4 206.4h8.4M66.8 227.3h8.4M83.6 227.3h8.4"/>
<path d="M129.8 227.3h8.4M146.6 227.3h8.4M192.7 227.3h8.4M209.5 227.3h8.4M255.7 227.3h8.4M272.5 227.3h8.4M318.6 227.3h8.4M335.4 227.3h8.4M66.8 248.3h8.4M83.6 248.3h8.4M129.8 248.3h8.4M146.6 248.3h8.4"/>
<path d="M192.7 248.3h8.4M209.5 248.3h8.4M255.7 248.3h8.4M272.5 248.3h8.4M318.6 248.3h8.4M335.4 248.3h8.4M66.8 269.3h8.4M83.6 269.3h8.4M129.8 269.3h8.4M146.6 269.3h8.4M192.7 269.3h8.4M209.5 269.3h8.4"/>
<path d="M255.7 269.3h8.4M272.5 269.3h8.4M318.6 269.3h8.4M335.4 269.3h8.4"/>
</g>
<g fill="none" stroke="#0dab76" stroke-width=".31">
<path d="M205.3 9.1v42M125.6 51.1v218.2h4.2M188.5 51.1v218.2h4.2M251.5 51.1v218.2h4.2M62.7 80.5h4.1M92 80.5h16.8M125.6 80.5h4.2M155 80.5h16.8M188.5 80.5h4.2M217.9 80.5h16.8M251.5 80.5h4.2M280.9 80.5h16.7"/>
<path d="M314.4 80.5h4.2M343.8 80.5h16.8M62.7 101.5h4.1M92 101.5h16.8M125.6 101.5h4.2M155 101.5h16.8M188.5 101.5h4.2M217.9 101.5h16.8M251.5 101.5h4.2M280.9 101.5h16.7M314.4 101.5h4.2M343.8 101.5h16.8"/>
<path d="M62.7 122.4h4.1M92 122.4h16.8M125.6 122.4h4.2M155 122.4h16.8M188.5 122.4h4.2M217.9 122.4h16.8M251.5 122.4h4.2M280.9 122.4h16.7M314.4 122.4h4.2M343.8 122.4h16.8M62.7 143.4h4.1M92 143.4h16.8"/>
<path d="M125.6 143.4h4.2M155 143.4h16.8M188.5 143.4h4.2M217.9 143.4h16.8M251.5 143.4h4.2M280.9 143.4h16.7M314.4 143.4h4.2M343.8 143.4h16.8M62.7 164.4h4.1M92 164.4h16.8M125.6 164.4h4.2M155 164.4h16.8"/>
<path d="M188.5 164.4h4.2M217.9 164.4h16.8M251.5 164.4h4.2M280.9 164.4h16.7M314.4 164.4h4.2M343.8 164.4h16.8M62.7 185.4h4.1M92 185.4h16.8M125.6 185.4h4.2M155 185.4h16.8M188.5 185.4h4.2M217.9 185.4h16.8"/>
<path d="M251.5 185.4h4.2M280.9 185.4h16.7M314.4 185.4h4.2M343.8 185.4h16.8M62.7 206.4h4.1M92 206.4h16.8M125.6 206.4h4.2M155 206.4h16.8M188.5 206.4h4.2M217.9 206.4h16.8M251.5 206.4h4.2M280.9 206.4h16.7"/>
<path d="M314.4 206.4h4.2M343.8 206.4h16.8M62.7 227.3h4.1M92 227.3h16.8M125.6 227.3h4.2M155 227.3h16.8M188.5 227.3h4.2M217.9 227.3h16.8M251.5 227.3h4.2M280.9 227.3h16.7M314.4 227.3h4.2M343.8 227.3h16.8"/>
<path d="M62.7 248.3h4.1M92 248.3h16.8M125.6 248.3h4.2M155 248.3h16.8M188.5 248.3h4.2M217.9 248.3h16.8M251.5 248.3h4.2M280.9 248.3h16.7M314.4 248.3h4.2M343.8 248.3h16.8M66.8 269.3h-4.1v-218.2h251.7v218.2h4.2M92 269.3h16.8"/>
<path d="M155 269.3h16.8M217.9 269.3h16.8M280.9 269.3h16.7M343.8 269.3h16.8"/>
</g>
<g fill="#0dab76" stroke="#0dab76" stroke-width=".31">
<circle cx="125.6" cy="51.1" r=".85"/>
<circle cx="188.5" cy="51.1" r=".85"/>
<circle cx="205.3" cy="51.1" r=".85"/>
<circle cx="251.5" cy="51.1" r=".85"/>
<circle cx="62.7" cy="248.3" r=".85"/>
<circle cx="62.7" cy="227.3" r=".85"/>
<circle cx="62.7" cy="206.4" r=".85"/>
<circle cx="62.7" cy="185.4" r=".85"/>
<circle cx="62.7" cy="164.4" r=".85"/>
<circle cx="62.7" cy="143.4" r=".85"/>
<circle cx="62.7" cy="80.5" r=".85"/>
<circle cx="62.7" cy="101.5" r=".85"/>
<circle cx="62.7" cy="122.4" r=".85"/>
<circle cx="125.6" cy="80.5" r=".85"/>
<circle cx="125.6" cy="101.5" r=".85"/>
<circle cx="125.6" cy="122.4" r=".85"/>
<circle cx="125.6" cy="143.4" r=".85"/>
<circle cx="125.6" cy="164.4" r=".85"/>
<circle cx="125.6" cy="185.4" r=".85"/>
<circle cx="125.6" cy="206.4" r=".85"/>
<circle cx="125.6" cy="227.3" r=".85"/>
<circle cx="125.6" cy="248.3" r=".85"/>
<circle cx="188.5" cy="248.3" r=".85"/>
<circle cx="188.5" cy="227.3" r=".85"/>
<circle cx="188.5" cy="206.4" r=".85"/>
<circle cx="188.5" cy="185.4" r=".85"/>
<circle cx="188.5" cy="164.4" r=".85"/>
<circle cx="188.5" cy="143.4" r=".85"/>
<circle cx="188.5" cy="122.4" r=".85"/>
<circle cx="188.5" cy="101.5" r=".85"/>
<circle cx="188.5" cy="80.5" r=".85"/>
<circle cx="251.5" cy="80.5" r=".85"/>
<circle cx="251.5" cy="248.3" r=".85"/>
<circle cx="251.5" cy="227.3" r=".85"/>
<circle cx="251.5" cy="206.4" r=".85"/>
<circle cx="251.5" cy="185.4" r=".85"/>
<circle cx="251.5" cy="164.4" r=".85"/>
<circle cx="251.5" cy="143.4" r=".85"/>
<circle cx="251.5" cy="122.4" r=".85"/>
<circle cx="251.5" cy="101.5" r=".85"/>
<circle cx="314.4" cy="248.3" r=".85"/>
<circle cx="314.4" cy="227.3" r=".85"/>
<circle cx="314.4" cy="206.4" r=".85"/>
<circle cx="314.4" cy="185.4" r=".85"/>
<circle cx="314.4" cy="164.4" r=".85"/>
<circle cx="314.4" cy="143.4" r=".85"/>
<circle cx="314.4" cy="122.4" r=".85"/>
<circle cx="314.4" cy="101.5" r=".85"/>
<circle cx="314.4" cy="80.5" r=".85"/>
</g>
<g font-size="4.1" fill="#808080">
<text x="205.3" y="9.1">3.3V</text>
<text x="108.8" y="80.5">PD6</text>
<text x="171.8" y="80.5">PD4</text>
<text x="234.7" y="80.5">PD2</text>
<text x="297.6" y="80.5">PD0</text>
<text x="360.6" y="80.5">PC10</text>
<text x="75.2" y="84.7">S10</text>
<text x="138.2" y="84.7">S20</text>
<text x="201.1" y="84.7">S30</text>
<text x="264.1" y="84.7">S40</text>
<text x="327" y="84.7">S50</text>
<text x="108.8" y="101.5">PA10</text>
<text x="171.8" y="101.5">PA8</text>
<text x="234.7" y="101.5">PE2</text>
<text x="297.6" y="101.5">PE4</text>
<text x="360.6" y="101.5">PE6</text>
<text x="75.2" y="105.7">S9</text>
<text x="138.2" y="105.7">S19</text>
<text x="201.1" y="105.7">S29</text>
<text x="264.1" y="105.7">S39</text>
<text x="327" y="105.7">S49</text>
<text x="108.8" y="122.4">PC7</text>
<text x="171.8" y="122.4">PD15</text>
<text x="234.7" y="122.4">PD13</text>
<text x="297.6" y="122.4">PC1</text>
<text x="360.6" y="122.4">PC3</text>
<text x="75.2" y="126.6">S8</text>
<text x="138.2" y="126.6">S18</text>
<text x="201.1" y="126.6">S28</text>
<text x="264.1" y="126.6">S38</text>
<text x="327" y="126.6">S48</text>
<text x="108.8" y="143.4">PA0</text>
<text x="171.8" y="143.4">PA2</text>
<text x="234.7" y="143.4">PD9</text>
<text x="297.6" y="143.4">PB13</text>
<text x="360.6" y="143.4">PA3</text>
<text x="75.2" y="147.6">S7</text>
<text x="138.2" y="147.6">S17</text>
<text x="201.1" y="147.6">S27</text>
<text x="264.1" y="147.6">S37</text>
<text x="327" y="147.6">S47</text>
<text x="108.8" y="164.4">PA5</text>
<text x="171.8" y="164.4">PA7</text>
<text x="234.7" y="164.4">PC5</text>
<text x="297.6" y="164.4">PB1</text>
<text x="360.6" y="164.4">PE7</text>
<text x="75.2" y="168.6">S6</text>
<text x="138.2" y="168.6">S16</text>
<text x="201.1" y="168.6">S26</text>
<text x="264.1" y="168.6">S36</text>
<text x="327" y="168.6">S46</text>
<text x="108.8" y="185.4">PD7</text>
<text x="171.8" y="185.4">PD5</text>
<text x="234.7" y="185.4">PD3</text>
<text x="297.6" y="185.4">PD1</text>
<text x="360.6" y="185.4">PC12</text>
<text x="75.2" y="189.6">S5</text>
<text x="138.2" y="189.6">S15</text>
<text x="201.1" y="189.6">S25</text>
<text x="264.1" y="189.6">S35</text>
<text x="327" y="189.6">S45</text>
<text x="108.8" y="206.4">PA15</text>
<text x="171.8" y="206.4">PA9</text>
<text x="234.7" y="206.4">PC9</text>
<text x="297.6" y="206.4">PE3</text>
<text x="360.6" y="206.4">PE5</text>
<text x="75.2" y="210.6">S4</text>
<text x="138.2" y="210.6">S14</text>
<text x="201.1" y="210.6">S24</text>
<text x="264.1" y="210.6">S34</text>
<text x="327" y="210.6">S44</text>
<text x="108.8" y="227.3">PC8</text>
<text x="171.8" y="227.3">PC6</text>
<text x="234.7" y="227.3">PD14</text>
<text x="297.6" y="227.3">PC0</text>
<text x="360.6" y="227.3">PC2</text>
<text x="75.2" y="231.5">S3</text>
<text x="138.2" y="231.5">S13</text>
<text x="201.1" y="231.5">S23</text>
<text x="264.1" y="231.5">S33</text>
<text x="327" y="231.5">S43</text>
<text x="108.8" y="248.3">PD12</text>
<text x="171.8" y="248.3">PA1</text>
<text x="234.7" y="248.3">PD10</text>
<text x="297.6" y="248.3">PD8</text>
<text x="360.6" y="248.3">PB12</text>
<text x="75.2" y="252.5">S2</text>
<text x="138.2" y="252.5">S12</text>
<text x="201.1" y="252.5">S22</text>
<text x="264.1" y="252.5">S32</text>
<text x="327" y="252.5">S42</text>
<text x="108.8" y="269.3">PA4</text>
<text x="171.8" y="269.3">PA6</text>
<text x="234.7" y="269.3">PC4</text>
<text x="297.6" y="269.3">PB0</text>
<text x="360.6" y="269.3">PB2</text>
<text x="75.2" y="273.5">S1</text>
<text x="138.2" y="273.5">S11</text>
<text x="201.1" y="273.5">S21</text>
<text x="264.1" y="273.5">S31</text>
<text x="327" y="273.5">S41</text>
</g>
<g font-size="3.6" fill="#808080">
<text x="66.1" y="79.9">1*2</text>
<text x="87.5" y="79.9">3*2</text>
<text x="129" y="79.9">1*2</text>
<text x="150.4" y="79.9">3*2</text>
<text x="191.9" y="79.9">1*2</text>
<text x="213.4" y="79.9">3*2</text>
<text x="254.9" y="79.9">1*2</text>
<text x="276.3" y="79.9">3*2</text>
<text x="317.8" y="79.9">1*2</text>
<text x="339.3" y="79.9">3*2</text>
<text x="66.1" y="100.9">1*2</text>
<text x="87.5" y="100.9">3*2</text>
<text x="129" y="100.9">1*2</text>
<text x="150.4" y="100.9">3*2</text>
<text x="191.9" y="100.9">1*2</text>
<text x="213.4" y="100.9">3*2</text>
<text x="254.9" y="100.9">1*2</text>
<text x="276.3" y="100.9">3*2</text>
<text x="317.8" y="100.9">1*2</text>
<text x="339.3" y="100.9">3*2</text>
<text x="66.1" y="121.8">1*2</text>
<text x="87.5" y="121.8">3*2</text>
<text x="129" y="121.8">1*2</text>
<text x="150.4" y="121.8">3*2</text>
<text x="191.9" y="121.8">1*2</text>
<text x="213.4" y="121.8">3*2</text>
<text x="254.9" y="121.8">1*2</text>
<text x="276.3" y="121.8">3*2</text>
<text x="317.8" y="121.8">1*2</text>
<text x="339.3" y="121.8">3*2</text>
<text x="66.1" y="142.8">1*2</text>
<text x="87.5" y="142.8">3*2</text>
<text x="129" y="142.8">1*2</text>
<text x="150.4" y="142.8">3*2</text>
<text x="191.9" y="142.8">1*2</text>
<text x="213.4" y="142.8">3*2</text>
<text x="254.9" y="142.8">1*2</text>
<text x="276.3" y="142.8">3*2</text>
<text x="317.8" y="142.8">1*2</text>
<text x="339.3" y="142.8">3*2</text>
<text x="66.1" y="163.8">1*2</text>
<text x="87.5" y="163.8">3*2</text>
<text x="129" y="163.8">1*2</text>
<text x="150.4" y="163.8">3*2</text>
<text x="191.9" y="163.8">1*2</text>
<text x="213.4" y="163.8">3*2</text>
<text x="254.9" y="163.8">1*2</text>
<text x="276.3" y="163.8">3*2</text>
<text x="317.8" y="163.8">1*2</text>
<text x="339.3" y="163.8">3*2</text>
<text x="66.1" y="184.8">1*2</text>
<text x="87.5" y="184.8">3*2</text>
<text x="129" y="184.8">1*2</text>
<text x="150.4" y="184.8">3*2</text>
<text x="191.9" y="184.8">1*2</text>
<text x="213.4" y="184.8">3*2</text>
<text x="254.9" y="184.8">1*2</text>
<text x="276.3" y="184.8">3*2</text>
<text x="317.8" y="184.8">1*2</text>
<text x="339.3" y="184.8">3*2</text>
<text x="66.1" y="205.8">1*2</text>
<text x="87.5" y="205.8">3*2</text>
<text x="129" y="205.8">1*2</text>
<text x="150.4" y="205.8">3*2</text>
<text x="191.9" y="205.8">1*2</text>
<text x="213.4" y="205.8">3*2</text>
<text x="254.9" y="205.8">1*2</text>
<text x="276.3" y="205.8">3*2</text>
<text x="317.8" y="205.8">1*2</text>
<text x="339.3" y="205.8">3*2</text>
<text x="66.1" y="226.7">1*2</text>
<text x="87.5" y="226.7">3*2</text>
<text x="129" y="226.7">1*2</text>
<text x="150.4" y="226.7">3*2</text>
<text x="191.9" y="226.7">1*2</text>
<text x="213.4" y="226.7">3*2</text>
<text x="254.9" y="226.7">1*2</text>
<text x="276.3" y="226.7">3*2</text>
<text x="317.8" y="226.7">1*2</text>
<text x="339.3" y="226.7">3*2</text>
<text x="66.1" y="247.7">1*2</text>
<text x="87.5" y="247.7">3*2</text>
<text x="129" y="247.7">1*2</text>
<text x="150.4" y="247.7">3*2</text>
<text x="191.9" y="247.7">1*2</text>
<text x="213.4" y="247.7">3*2</text>
<text x="254.9" y="247.7">1*2</text>
<text x="276.3" y="247.7">3*2</text>
<text x="317.8" y="247.7">1*2</text>
<text x="339.3" y="247.7">3*2</text>
<text x="66.1" y="268.7">1*2</text>
<text x="87.5" y="268.7">3*2</text>
<text x="129" y="268.7">1*2</text>
<text x="150.4" y="268.7">3*2</text>
<text x="191.9" y="268.7">1*2</text>
<text x="213.4" y="268.7">3*2</text>
<text x="254.9" y="268.7">1*2</text>
<text x="276.3" y="268.7">3*2</text>
<text x="317.8" y="268.7">1*2</text>
<text x="339.3" y="268.7">3*2</text>
</g>
</svg>
